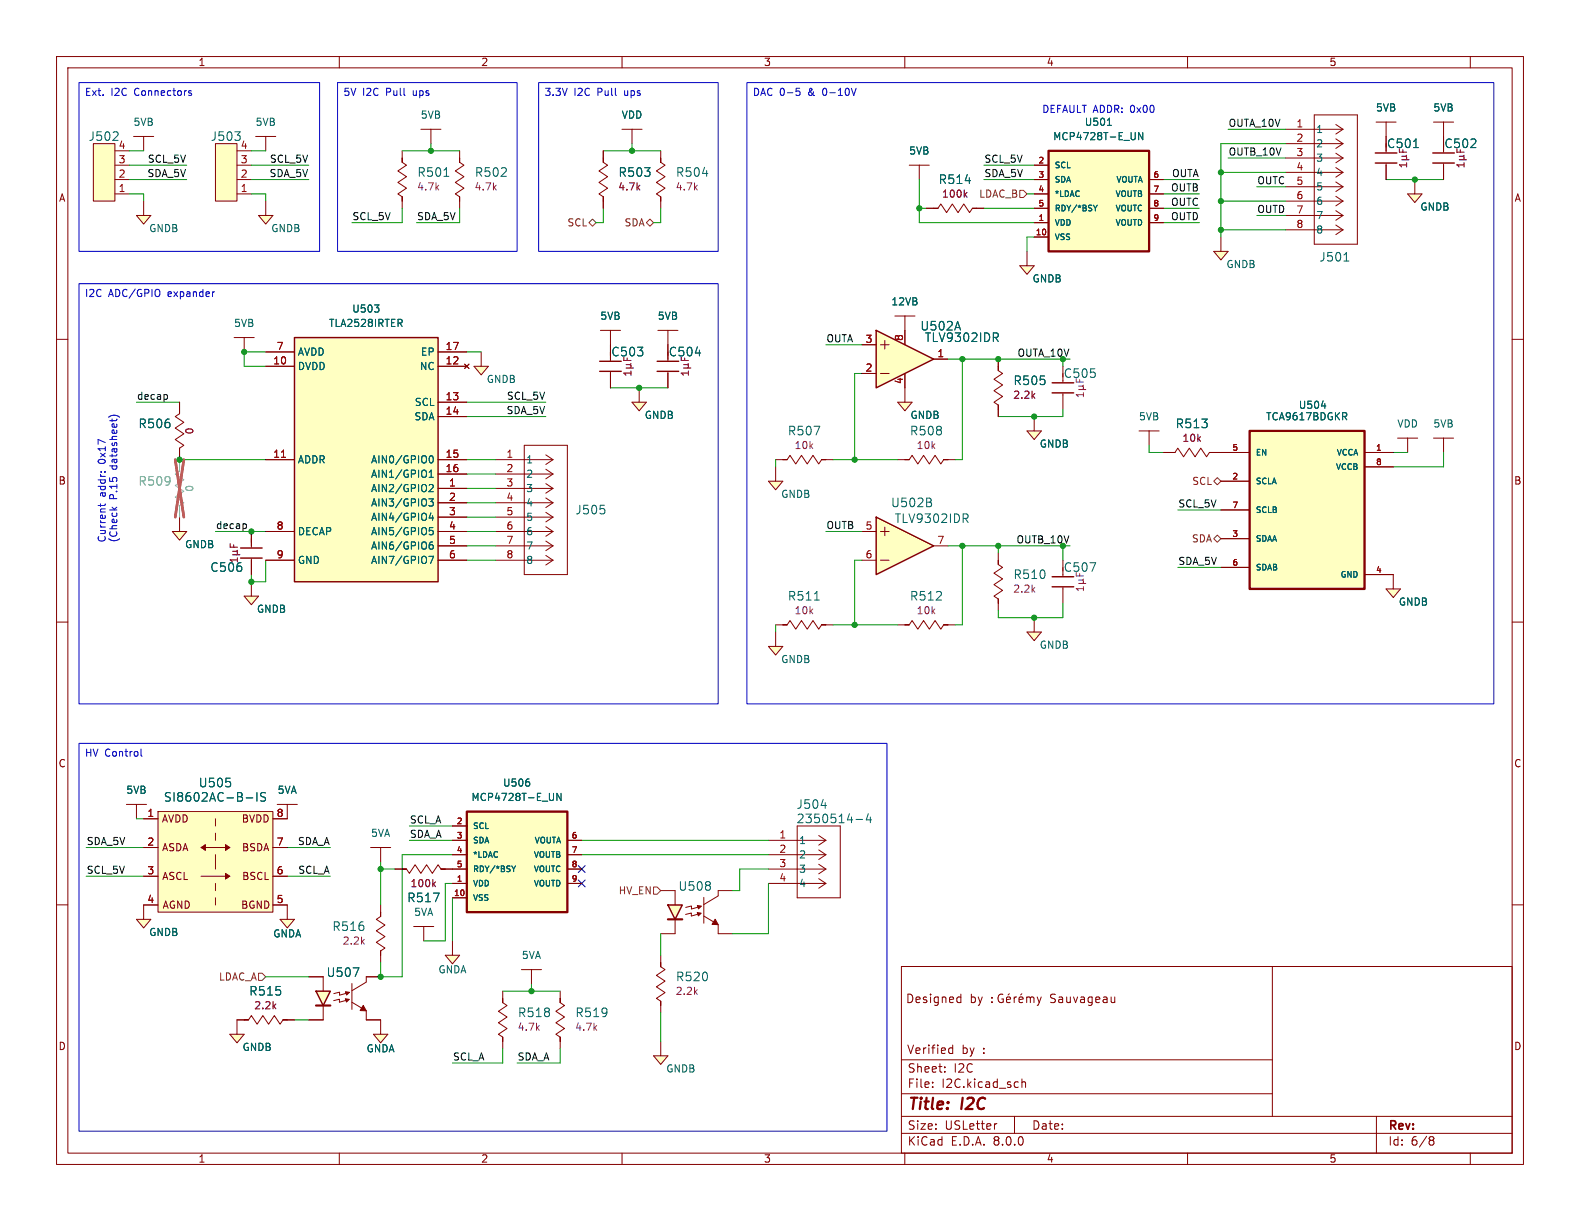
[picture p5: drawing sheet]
<svg xmlns="http://www.w3.org/2000/svg" width="279mm" height="216mm" viewBox="0 0 279 216" stroke-linecap="round" stroke-linejoin="round" font-family="sans-serif">
<g fill="none" stroke="#840000" stroke-width=".18">
<path d="M10 10h259.4v195.9h-259.4zM12 12h255.4v191.9h-255.4zM60 10v2M110 10v2M160 10v2M210 10v2M260 10v2M10 60h2M267.4 60h2M10 110h2M267.4 110h2M10 160h2"/>
<path d="M267.4 160h2M159.4 170.9h108v33h-108zM169.5 176.3l.4 .1M169.9 177.2l-.4 .1M169.9 175.8v1.5M175.4 177.1v.2M175.4 176.4v.1M177.3 175.9a.74 .74 0 0 0-.9 .5 .74 .74 0 0 0 .6 .9l.4-.2v-.5h-.3M178 176.8l.7-.2-.1-.2-.4-.1-.2 .2 .1 .7h.5M178.5 175.7l-.2 .2M179.3 176.3v1M179.8 176.3l-.3 .1-.2 .2"/>
<path d="M180.2 176.8l.7-.2-.1-.2-.4-.1-.2 .2 .1 .7h.5M180.7 175.7l-.2 .2M181.6 176.4l.4-.1 .2 .2M181.6 176.3v1M182.2 176.5l.2-.2 .4 .1v.9M182.2 176.5v.8M183.4 176.3l.4 1M183.8 177.3l-.2 .3-.2 .2M184.1 176.3l-.3 1M197.1 177.1l-.4 .2M197.1 176.3v1M225 170.9v26.5"/>
<path d="M159.4 197.4h108M159.4 193.4h65.6M159.4 187.4h65.6M164.9 192.1v.2M164.9 191.4v.1M167.1 189.4v.2M167.1 188.7v.1M167.9 186.2h.6M167.9 185.4h.6M168.5 184.8v1.5M176.3 198.7l-.3 .1M179.4 197.4v3"/>
<path d="M180.7 190.8v1.5M180.7 191.4l.2-.1 .4 .1 .1 .9M243.4 197.4v6.5M60 203.9v2M110 203.9v2M159.4 200.4h108M160 203.9v2M210 203.9v2M253 201h.3l.3 .3-.3 .3M253 201.6h.3M253.3 201.6l.2 .2 .1 .4-.3 .3h-.3M260 203.9v2"/>
</g>
<path d="M111.8 71.1h2.5l-1.3 1.5z" fill="#ffffc2"/>
<g fill="none" stroke="#840000" stroke-width=".18">
<path d="M71.1 34.8v.8zM71.1 28.7l.8 .5-1.5 1 1.5 1-1.5 1.1 1.5 1-1.5 1 .7 .5M71.1 27.9v.8zM71.1 26.7v1.2M71.1 35.6v1.2M74.4 22.9h3.6M76.2 22.9v2.5M243.3 21.6h3.6M245.1 21.6v2.5M245.1 29v2.8M253.5 21.6h3.5M255.3 21.6v2.5"/>
<path d="M113 68.6v2.5h-1.2l1.2 1.5 1.3-1.5h-1.3M253.5 77.5h3.5M255.3 77.5v2.5"/>
</g>
<path d="M78.5 31.2h.9M250 26.1h.8" fill="none" stroke="#006464" stroke-width=".18"/>
<path d="M243.2 28.8h3.8M243.2 27.1h3.8" fill="none" stroke="#840000" stroke-width=".25"/>
<path d="M247.9 28.2h1.3M247.9 27.6h.7M248.6 27.6l.1 .2v.3l-.1 .1M248.7 28.8v.7M248.7 29.1h-1.2l.3 .4M248.7 27.5l-.1 .1" fill="none" stroke="#840084" stroke-width=".18"/>
<path d="M78.7 168.9h2.6l-1.3 1.5z" fill="#ffffc2"/>
<path d="M80 166.4v2.5h-1.3l1.3 1.5 1.3-1.5h-1.3" fill="none" stroke="#840000" stroke-width=".18"/>
<path d="M248.9 34.3h2.6l-1.3 1.5z" fill="#ffffc2"/>
<path d="M250.2 31.8v2.5h-1.3l1.3 1.5 1.3-1.5h-1.3" fill="none" stroke="#840000" stroke-width=".18"/>
<path d="M135.9 85.1h2.5l-1.2 1.5z" fill="#ffffc2"/>
<path d="M137.2 82.6v2.5h-1.3l1.3 1.5 1.2-1.5h-1.2" fill="none" stroke="#840000" stroke-width=".18"/>
<path d="M154.9 58.4l10.2 5.1-10.2 5.1z" fill="#ffffc2"/>
<path d="M160 58.4v2.6M152.4 66h2.5M152.4 61h2.5M155.7 66h1.5M155.7 61h1.5M156.5 60.2v1.5M160 66v2.6M165.1 63.5h2.5" fill="none" stroke="#840000" stroke-width=".18"/>
<path d="M154.9 58.4l10.2 5.1-10.2 5.1z" fill="none" stroke="#840000" stroke-width=".25"/>
<path d="M176 59.7l.5 .7M176.4 58.9l.1 .3-.1 .4" fill="none" stroke="#006464" stroke-width=".18"/>
<path d="M45.7 38.1h2.6l-1.3 1.5z" fill="#ffffc2"/>
<path d="M47 35.6v2.5h-1.3l1.3 1.5 1.3-1.5h-1.3M137.2 81.3h1.2M138.4 81.3h.8zM139.2 81.3l.5-.8 1 1.5 1-1.5 1 1.5 1.1-1.5 1 1.5 .5-.7M145.3 81.3h.7zM146 81.3h1.3" fill="none" stroke="#840000" stroke-width=".18"/>
<path d="M180.3 47h2.6l-1.3 1.5z" fill="#ffffc2"/>
<path d="M160.8 29.2h3.5M162.6 29.2v2.6M181.6 44.5v2.5h-1.3l1.3 1.5 1.3-1.5h-1.3M31.7 72.4v.8zM31.7 73.2l-.7 .5 1.5 1-1.5 1 1.5 1-1.5 1 1.5 1-.8 .5M31.7 79.2v.8zM31.7 71.1v1.3M31.7 80v1.3" fill="none" stroke="#840000" stroke-width=".18"/>
<path d="M31.7 82.6v.7zM31.7 83.3l-.7 .5 1.5 1-1.5 1.1 1.5 1-1.5 1 1.5 1-.8 .5M31.7 89.4v.8zM31.7 81.3v1.3M31.7 90.2v1.2" fill="none" stroke="#a1a1a1" stroke-width=".18"/>
<path d="M31 81.3l1.5 10.1M32.5 81.3l-1.5 10.1" fill="none" stroke="#e75356" stroke-width=".46"/>
<path d="M30.5 94h2.5l-1.3 1.5z" fill="#ffffc2"/>
<path d="M45.2 24.1h3.6M47 24.1v2.6M31.7 91.4v2.6h-1.2l1.2 1.5 1.3-1.5h-1.3" fill="none" stroke="#840000" stroke-width=".18"/>
<path d="M38.1 25.4h3.8v10.2h-3.8z" fill="#ffffc2"/>
<path d="M38.1 25.4h3.8v10.2h-3.8zM41.9 34.3h2.5M41.9 31.8h2.5M41.9 29.2h2.5M41.9 26.7h2.5" fill="none" stroke="#840000" stroke-width=".18"/>
<path d="M41.5 23.3h1l-.5 .6M42.4 24v.7" fill="none" stroke="#006464" stroke-width=".18"/>
<path d="M181.6 111.8h2.5l-1.2 1.5z" fill="#ffffc2"/>
<path d="M182.9 109.2v2.6h-1.3l1.3 1.5 1.2-1.5h-1.2" fill="none" stroke="#840000" stroke-width=".18"/>
<path d="M43.2 105.4h2.5l-1.3 1.5z" fill="#ffffc2"/>
<g fill="none" stroke="#840000" stroke-width=".18">
<path d="M92.7 78.7h7.6v22.9h-7.6zM87.6 99.1h10.2M87.6 96.5h10.2M87.6 94h10.2M87.6 91.4h10.2M87.6 88.9h10.2M87.6 86.4h10.2M87.6 83.8h10.2M87.6 81.3h10.2M96.5 98.2l1.3 .9M96.5 95.7l1.3 .8M96.5 93.1l1.3 .9"/>
<path d="M96.5 90.6l1.3 .8M96.5 88.1l1.3 .8M96.5 85.5l1.3 .9M96.5 83l1.3 .8M96.5 80.4l1.3 .9M97.8 99.1l-1.3 .8M97.8 96.5l-1.3 .9M97.8 94l-1.3 .8M97.8 91.4l-1.3 .9M97.8 88.9l-1.3 .8M97.8 86.4l-1.3 .8M97.8 83.8l-1.3 .9"/>
<path d="M97.8 81.3l-1.3 .8M44.4 102.9v2.5h-1.2l1.2 1.5 1.3-1.5h-1.3"/>
</g>
<path d="M106.9 90.1v.6" fill="none" stroke="#006464" stroke-width=".18"/>
<path d="M52.1 59.7h25.4v43.2h-25.4z" fill="#ffffc2"/>
<path d="M52.1 59.7h25.4v43.2h-25.4zM42.5 98.7h3.9M42.5 96.9h3.9" fill="none" stroke="#840000" stroke-width=".25"/>
<g fill="none" stroke="#840000" stroke-width=".18">
<path d="M41.4 59.7h3.6M43.2 59.7v2.5M47 64.8h5.1M47 62.2h5.1M77.5 64.8h5M77.5 71.1h5M77.5 73.7h5M77.5 62.2h5M82.2 64.4l.7 .8M82.9 64.4l-.7 .8M44.4 94v2.8M44.4 98.8v2.8"/>
<path d="M47 81.3h5.1M47 94h5.1M47 99.1h5.1M77.5 86.4h5M77.5 81.3h5M77.5 83.8h5M77.5 88.9h5M77.5 91.4h5M77.5 94h5M77.5 96.5h5M77.5 99.1h5"/>
</g>
<g fill="none" stroke="#006464" stroke-width=".18">
<path d="M66.2 53.9h.8l-.4 .5M66.9 54.5v.6M70.7 57.1l.4 .6M71.1 56.6v.4M75.8 88.2h.8l-.4 .5 .4 .1v.6l-.2 .1-.5-.1M75.8 98.4h.9l-.6 1.2M75.9 85.8l.5-.1 .2 .3-.8 .9h.8M75.9 84.4h.7M75.9 83.5l.4-.4v1.3M76 80.7l.2-.1a.68 .68 0 0 1 .4 .6 .68 .68 0 0 1-.4 .7l-.2-.2-.1-.3zM76.2 90.7l-.3 .9h.8M76.5 95.8l-.4 .1a.86 .86 0 0 0 0 1.2l.5-.1v-.4l-.2-.3-.4 .1-.1 .2"/>
<path d="M76.5 91.2v.8M76.6 93.3h-.6l-.1 .6 .2-.1h.4l.1 .2v.4l-.2 .2-.5-.2"/>
</g>
<path d="M49.8 80.9h.7" fill="none" stroke="#a90000" stroke-width=".18"/>
<path d="M40.7 96.2v.6h1.3M41.1 98.1h1.3M41.1 97.5h.7M41.3 96.3v.5M41.8 97.5l.2 .2v.2l-.2 .2M42 98.6v.8M42 99h-1.3l.2 .1M42 97.3l-.2 .2" fill="none" stroke="#840084" stroke-width=".18"/>
<path d="M16.5 25.4h3.8v10.2h-3.8z" fill="#ffffc2"/>
<path d="M16.5 25.4h3.8v10.2h-3.8zM20.3 34.3h2.6M20.3 31.8h2.6M20.3 29.2h2.6M20.3 26.7h2.6M116.3 58.4h3.6M118.1 58.4v2.6M118.1 65.8v2.8" fill="none" stroke="#840000" stroke-width=".18"/>
<path d="M19.9 24.8h1M20.8 23.4v.6" fill="none" stroke="#006464" stroke-width=".18"/>
<path d="M116.2 65.7h3.8M116.2 63.9h3.8" fill="none" stroke="#840000" stroke-width=".25"/>
<path d="M120.9 65.1h1.3M120.9 64.5h.7M121.6 64.5l.1 .1v.3l-.1 .2M121.7 65.6v.7M121.7 66h-1.2l.3 .3M121.7 64.3l-.1 .2" fill="none" stroke="#840084" stroke-width=".18"/>
<path d="M24.1 38.1h2.6l-1.3 1.5z" fill="#ffffc2"/>
<path d="M23.6 24.1h3.6M25.4 35.6v2.5h-1.3l1.3 1.5 1.3-1.5h-1.3M25.4 24.1v2.6M163.8 36.8h1.3M165.1 36.8h.8zM165.9 36.8l.5-.7 1 1.5 1-1.5 1 1.5 1-1.5 1 1.5 .6-.8M172 36.8h.7zM172.7 36.8h1.3" fill="none" stroke="#840000" stroke-width=".18"/>
<path d="M170.6 34.4l.4 .5M171 34l-.5 .5" fill="none" stroke="#840084" stroke-width=".18"/>
<path d="M83.8 64.8h2.6l-1.3 1.5z" fill="#ffffc2"/>
<path d="M85.1 62.2v2.6h-1.3l1.3 1.5 1.3-1.5h-1.3M247.1 77.5h3.6M248.9 77.5v2.5" fill="none" stroke="#840000" stroke-width=".18"/>
<path d="M245.1 104.1h2.5l-1.2 1.6z" fill="#ffffc2"/>
<path d="M81.3 34.8v.8zM81.3 28.7l.7 .5-1.5 1 1.5 1-1.5 1.1 1.5 1-1.5 1 .8 .5M81.3 27.9v.8zM81.3 26.7v1.2M81.3 35.6v1.2M246.4 101.6v2.5h-1.3l1.3 1.6 1.2-1.6h-1.2" fill="none" stroke="#840000" stroke-width=".18"/>
<path d="M221 76.2h20.3v27.9h-20.3z" fill="#ffffc2"/>
<path d="M221 76.2h20.3v27.9h-20.3z" fill="none" stroke="#840000" stroke-width=".41"/>
<g fill="none" stroke="#840000" stroke-width=".18">
<path d="M106.7 34.8v.8zM106.7 28.7l.7 .5-1.5 1 1.5 1-1.5 1.1 1.5 1-1.5 1 .8 .5M106.7 27.9v.8zM106.7 26.7v1.2M106.7 35.6v1.2M110 22.9h3.5M111.8 22.9v2.5M116.8 34.8v.8zM116.8 28.7l.8 .5-1.5 1 1.5 1-1.5 1.1 1.5 1-1.5 1 .7 .5M116.8 27.9v.8zM116.8 26.7v1.2M116.8 35.6v1.2"/>
<path d="M176.5 99.8l.8 .5-1.5 1 1.5 1.1-1.5 1 1.5 1-1.5 1 .7 .5M176.5 99.1v.7zM176.5 97.8v1.3M215.9 80h5.1M215.9 85.1h5.1M215.9 95.3h5.1M215.9 90.2h5.1M241.3 80h5.1M241.3 82.6h5.1M176.5 105.9v.8zM176.5 106.7v1.3M188 103.9v2.8"/>
<path d="M215.9 100.3h5.1M241.3 101.6h5.1M65.5 149.9h3.6M67.3 149.9v2.5M69.8 153.7h1.3M71.1 153.7h.8zM71.9 153.7l.5 .7 1-1.5 1 1.5 1-1.5 1.1 1.5 1-1.5 .5 .8M78 153.7h.7zM78.7 153.7h1.3M67.3 161.3v.8zM67.3 162.1l-.8 .5 1.6 1-1.6 1 1.6 1-1.6 1 1.6 1-.8 .5M67.3 168.1v.8z"/>
<path d="M67.3 160v1.3M67.3 168.9v1.3M73.2 163.8h3.5M74.9 163.8v2.6M99.1 177.3l.7 .5-1.5 1 1.5 1-1.5 1 1.5 1.1-1.5 1 .8 .5M99.1 176.5v.8zM99.1 175.3v1.2M99.1 183.4v.8zM99.1 184.2v1.2"/>
</g>
<path d="M233.7 71.8h.8M237.7 73.6l.5 .6M238 73l.2 .2-.2 .4" fill="none" stroke="#006464" stroke-width=".18"/>
<path d="M190.7 103.2h1.3M190.7 102.6h.7M191.4 102.6l.2 .1v.3l-.2 .2M191.6 103.7v.7M191.6 104.1h-1.3l.4 .3M191.6 102.4l-.2 .2M76.7 156.3l.3 .5M77 155.9l-.5 .5" fill="none" stroke="#840084" stroke-width=".18"/>
<path d="M186.1 103.8h3.8M186.1 102h3.8" fill="none" stroke="#840000" stroke-width=".25"/>
<path d="M115.6 186.7h2.5l-1.3 1.5z" fill="#ffffc2"/>
<path d="M116.8 184.2v2.5h-1.2l1.2 1.5 1.3-1.5h-1.3" fill="none" stroke="#840000" stroke-width=".18"/>
<path d="M66 182.9h2.6l-1.3 1.5z" fill="#ffffc2"/>
<g fill="none" stroke="#840000" stroke-width=".18">
<path d="M106.2 58.4h3.5M107.9 58.4v2.6M107.9 65.8v2.8M201.4 76.2h3.6M203.2 76.2v2.5M205.7 80h1.3M207 80h.8zM207.8 80l.5-.8 1 1.6 1-1.6 1 1.6 1-1.6 1.1 1.6 .5-.8M213.9 80h.7zM214.6 80h1.3M116.8 170.2v.7zM116.8 170.9l.8 .6-1.5 1 1.5 1-1.5 1 1.5 1-1.5 1 .7 .5"/>
<path d="M116.8 177v.8zM116.8 168.9v1.3M116.8 177.8v1.3M67.3 180.3v2.6h-1.3l1.3 1.5 1.3-1.5h-1.3"/>
</g>
<path d="M106 65.7h3.9M106 63.9h3.9" fill="none" stroke="#840000" stroke-width=".25"/>
<path d="M110.7 65.1h1.3M110.7 64.5h.7M111.4 64.5l.2 .1v.3l-.2 .2M111.6 65.6v.7M111.6 66h-1.3l.4 .3M111.6 64.3l-.2 .2" fill="none" stroke="#840084" stroke-width=".18"/>
<path d="M55.9 175.3h2.5l-1.3 2.5z" fill="#ffffc2"/>
<g fill="none" stroke="#840000" stroke-width=".18">
<path d="M176.5 71.6v.8zM176.5 65.5l.8 .5-1.5 1.1 1.5 1-1.5 1 1.5 1-1.5 1 .7 .5M176.5 64.8v.7zM176.5 63.5v1.3M176.5 72.4v1.3M54.6 172.7h2.5v2.6M57.1 177.8v2.5h-2.5M59 176.9l1-.2v.5M61.1 176.9l-1.1 .3M61.1 175.7l-1.1 .2v-.5l-1 .3M62.2 173.9v4.6M62.2 177.2l2.6 1.5"/>
<path d="M64.8 178.8v1.5h2.5M64.8 173.7l-2.6 1.5M67.3 172.7h-2.5v.9"/>
</g>
<path d="M55.9 177.8h2.5" fill="none" stroke="#840000" stroke-width=".38"/>
<path d="M55.9 175.3h2.5l-1.3 2.5z" fill="none" stroke="#840000" stroke-width=".25"/>
<g fill="#840000" stroke="#840000" stroke-width=".18">
<path d="M61.1 176.6l.7 .1-.5 .5z"/>
<path d="M61.1 175.4l.7 .1-.5 .4z"/>
<path d="M64.2 177.8l.6 .9h-1.1z"/>
</g>
<path d="M62.4 171.1h1.1l-.7 1.6" fill="none" stroke="#006464" stroke-width=".18"/>
<path d="M181.6 76.2h2.5l-1.2 1.5z" fill="#ffffc2"/>
<path d="M182.9 73.7v2.5h-1.3l1.3 1.5 1.2-1.5h-1.2" fill="none" stroke="#840000" stroke-width=".18"/>
<path d="M82.5 143.5h17.8v17.8h-17.8z" fill="#ffffc2"/>
<path d="M82.5 143.5h17.8v17.8h-17.8z" fill="none" stroke="#840000" stroke-width=".41"/>
<path d="M80 156.2h2.5M80 158.8h2.5M80 146.1h2.5M80 148.6h2.5M80 151.1h2.5M80 153.7h2.5M100.3 156.2h2.6M100.3 148.6h2.6M100.3 151.1h2.6M100.3 153.7h2.6" fill="none" stroke="#840000" stroke-width=".18"/>
<path d="M93.6 138.3v.6M90.5 153.1l.3 .5M90.8 153.6v.5M91.2 153.1l-.4 .5M99.2 140.3v1.2l-.7-1.2v1.2" fill="none" stroke="#006464" stroke-width=".18"/>
<path d="M27.9 143.5h20.4v17.8h-20.4z" fill="#ffffc2"/>
<g fill="none" stroke="#840000" stroke-width=".18">
<path d="M188 69.6v2.8M25.4 154.9h2.5M25.4 149.9h2.5M25.4 144.8h2.5M27.9 143.5h20.4v17.8h-20.4zM35.6 154.9h5M35.6 149.9h5M38.1 144.8v1.3M38.1 147.3v1.3M38.1 151.1v2.6M38.1 156.2v1.3M38.1 158.8v1.2"/>
<path d="M48.3 154.9h2.5M48.3 149.9h2.5M48.3 144.8h2.5M25.4 160h2.5M48.3 160h2.5"/>
</g>
<g fill="#840000" stroke="#840000" stroke-width=".18">
<path d="M35.6 149.9l.7-.5v1z"/>
<path d="M39.9 154.4l.7 .5-.7 .5z"/>
<path d="M39.9 149.4l.7 .5-.7 .5z"/>
</g>
<path d="M40.7 138.3v.7M43.5 141.1h1.2M45.4 140.1v1.6M47 140.2l-.6-.1-.3 .3 .1 .4 .7 .3v.4l-.2 .2-.6-.1" fill="none" stroke="#006464" stroke-width=".18"/>
<path d="M186.1 69.5h3.8M186.1 67.7h3.8" fill="none" stroke="#840000" stroke-width=".25"/>
<path d="M190.7 68.9h1.3M190.7 68.3h.7M191.4 68.3l.2 .2v.2l-.2 .2M191.6 69.4v.8M191.6 69.8h-1.3l.4 .4M191.6 68.1l-.2 .2" fill="none" stroke="#840084" stroke-width=".18"/>
<path d="M118.1 160h2.5l-1.2 2.6z" fill="#ffffc2"/>
<path d="M116.8 157.5h2.6v2.5M124.5 158.7v4.5M127 158.4l-2.5 1.5M129.5 157.5h-2.5v.9M119.4 162.6v2.5h-2.6M121.2 161.7l1.1-.3v.6M121.3 160.5l1-.3v.5M123.3 161.7l-1 .3M123.4 160.4l-1.1 .3M124.5 162l2.5 1.5M127 163.6v1.5h2.5" fill="none" stroke="#840000" stroke-width=".18"/>
<path d="M118.1 162.6h2.5" fill="none" stroke="#840000" stroke-width=".38"/>
<path d="M118.1 160h2.5l-1.2 2.6z" fill="none" stroke="#840000" stroke-width=".25"/>
<g fill="#840000" stroke="#840000" stroke-width=".18">
<path d="M123.3 161.4l.7 .1-.5 .5z"/>
<path d="M123.3 160.1l.7 .1-.5 .5z"/>
<path d="M126.5 162.5l.5 1-1.1-.1z"/>
</g>
<path d="M125.5 156v.4M125.5 156.7v.6" fill="none" stroke="#006464" stroke-width=".18"/>
<path d="M154.9 91.4l10.2 5.1-10.2 5.1z" fill="#ffffc2"/>
<path d="M152.4 99.1h2.5M152.4 94h2.5M155.7 99.1h1.5M155.7 94h1.5M156.5 93.2v1.5M165.1 96.5h2.5" fill="none" stroke="#840000" stroke-width=".18"/>
<path d="M154.9 91.4l10.2 5.1-10.2 5.1z" fill="none" stroke="#840000" stroke-width=".25"/>
<path d="M164.6 88.9l.1 .2-.1 .4M164.6 88.2v.5M170.7 91.7l.5 .7M171.1 90.9l.1 .3-.1 .4" fill="none" stroke="#006464" stroke-width=".18"/>
<path d="M158.7 71.1h2.6l-1.3 1.5z" fill="#ffffc2"/>
<path d="M158.2 55.9h3.6M160 55.9v2.5M160 68.6v2.5h-1.3l1.3 1.5 1.3-1.5h-1.3M88.9 177.3l.8 .5-1.6 1 1.6 1-1.6 1 1.6 1.1-1.6 1 .8 .5M88.9 176.5v.8zM88.9 175.3v1.2M92.2 171.5h3.6M94 171.5v2.5M88.9 183.4v.8zM88.9 184.2v1.2" fill="none" stroke="#840000" stroke-width=".18"/>
<path d="M24.1 162.6h2.6l-1.3 1.5z" fill="#ffffc2"/>
<path d="M22.4 142.2h3.5M24.1 142.2v2.6M49 142.2h3.6M50.8 142.2v2.6M25.4 160v2.6h-1.3l1.3 1.5 1.3-1.5h-1.3" fill="none" stroke="#840000" stroke-width=".18"/>
<path d="M49.5 162.6h2.6l-1.3 1.5z" fill="#ffffc2"/>
<path d="M50.8 160v2.6h-1.3l1.3 1.5 1.3-1.5h-1.3M41.9 180.3h1.3M43.2 180.3h.7zM43.9 180.3l.5-.7 1.1 1.5 1-1.5 1 1.5 1-1.5 1 1.5 .5-.8M50 180.3h.8zM50.8 180.3h1.3" fill="none" stroke="#840000" stroke-width=".18"/>
<path d="M40.6 182.9h2.6l-1.3 1.5z" fill="#ffffc2"/>
<g fill="none" stroke="#840000" stroke-width=".18">
<path d="M137.2 110.5h1.2M138.4 110.5h.8zM139.2 110.5l.5-.8 1 1.6 1-1.6 1 1.6 1.1-1.6 1 1.6 .5-.8M145.3 110.5h.7zM146 110.5h1.3M158.7 110.5h1.3M160 110.5h.8zM160.8 110.5l.5-.8 1 1.6 1-1.6 1 1.6 1.1-1.6 1 1.6 .5-.8M166.9 110.5h.7zM167.6 110.5h1.3M135.9 156.2h10.1M135.9 153.7h10.1"/>
<path d="M135.9 151.1h10.1M135.9 148.6h10.1M141 146.1h7.6v12.7h-7.6zM144.8 155.4l1.2 .8M144.8 152.8l1.2 .9M144.8 150.3l1.2 .8M144.8 147.7l1.2 .9M146 156.2l-1.2 .9M146 153.7l-1.2 .8M146 151.1l-1.2 .9M146 148.6l-1.2 .8M41.9 180.3v2.6h-1.3l1.3 1.5 1.3-1.5h-1.3"/>
</g>
<path d="M144 106.1h.9M145.2 142.4h.9M151.4 144.9h1.1M153.5 143.9l-.3 1.1h.9M153.9 144.5v1" fill="none" stroke="#006464" stroke-width=".18"/>
<path d="M135.9 114.3h2.5l-1.2 1.5z" fill="#ffffc2"/>
<path d="M158.7 81.3h1.3M160 81.3h.8zM160.8 81.3l.5-.8 1 1.5 1-1.5 1 1.5 1.1-1.5 1 1.5 .5-.7M166.9 81.3h.7zM167.6 81.3h1.3M137.2 111.8v2.5h-1.3l1.3 1.5 1.2-1.5h-1.2" fill="none" stroke="#840000" stroke-width=".18"/>
<path d="M185.4 26.7h17.8v17.8h-17.8z" fill="#ffffc2"/>
<path d="M185.4 26.7h17.8v17.8h-17.8z" fill="none" stroke="#840000" stroke-width=".41"/>
<path d="M182.9 39.4h2.5M182.9 29.2h2.5M182.9 31.8h2.5M182.9 34.3h2.5M182.9 36.8h2.5M203.2 39.4h2.5M203.2 31.8h2.5M203.2 34.3h2.5M203.2 36.8h2.5M182.9 41.9h2.5" fill="none" stroke="#840000" stroke-width=".18"/>
<path d="M193.4 36.3l.3 .5M193.7 36.8v.5M194 36.3l-.3 .5M195.8 22.2h.7M202.1 23.4v1.3l-.7-1.3v1.3" fill="none" stroke="#006464" stroke-width=".18"/>
<path d="M214.6 44.5h2.6l-1.3 1.5z" fill="#ffffc2"/>
<g fill="none" stroke="#840000" stroke-width=".18">
<path d="M106.7 26.7v1.2M106.7 35.6v1.2M163.8 36.8h1.3M172.7 36.8h1.3M182.9 39.4h2.5M182.9 29.2h2.5M182.9 31.8h2.5M182.9 34.3h2.5M182.9 36.8h2.5M203.2 39.4h2.5M203.2 31.8h2.5M203.2 34.3h2.5"/>
<path d="M203.2 36.8h2.5M227.3 38.1h10.2M227.3 35.6h10.2M227.3 33h10.2M227.3 30.5h10.2M227.3 27.9h10.2M227.3 25.4h10.2M227.3 22.9h10.2M232.4 20.3h7.6v22.9h-7.6zM236.2 39.8l1.3 .8M236.2 37.3l1.3 .8M236.2 34.7l1.3 .9"/>
<path d="M236.2 32.2l1.3 .8M236.2 29.6l1.3 .9M236.2 27.1l1.3 .8M236.2 24.6l1.3 .8M236.2 22l1.3 .9M237.5 38.1l-1.3 .8M237.5 35.6l-1.3 .8M237.5 33l-1.3 .9M237.5 30.5l-1.3 .8M237.5 27.9l-1.3 .9M237.5 25.4l-1.3 .8M237.5 22.9l-1.3 .8"/>
<path d="M245.1 29.2v2.6M255.3 29v2.8M160 58.4v2.6M182.9 41.9h2.5M215.9 41.9v2.6h-1.3l1.3 1.5 1.3-1.5h-1.3M227.3 40.6h10.2M237.5 40.6l-1.3 .9M31.7 71.1v1.3M47 64.8h5.1M47 62.2h5.1M77.5 64.8h5M77.5 71.1h5"/>
<path d="M77.5 73.7h5M77.5 62.2h5M82.2 64.4l.7 .8M82.9 64.4l-.7 .8M107.9 66v2.6M118.1 66v2.6M152.4 66h2.5M152.4 61h2.5M160 66v2.6M165.1 63.5h2.5M176.5 63.5v1.3M176.5 72.4v1.3"/>
<path d="M31.7 80v1.3M44.4 94v2.5M44.4 99.1v2.5M47 81.3h5.1M47 94h5.1M47 99.1h5.1M77.5 86.4h5M77.5 81.3h5M77.5 83.8h5M77.5 88.9h5M77.5 91.4h5M77.5 94h5"/>
<path d="M77.5 96.5h5M77.5 99.1h5M205.7 80h1.3M214.6 80h6.4M215.9 85.1h5.1M215.9 95.3h5.1M215.9 90.2h5.1M241.3 80h5.1M241.3 82.6h5.1M215.9 100.3h5.1M241.3 101.6h5.1M25.4 144.8h2.5"/>
<path d="M25.4 149.9h2.5M25.4 154.9h2.5M48.3 144.8h2.5M48.3 149.9h2.5M48.3 154.9h2.5M69.8 153.7h1.3M78.7 153.7h3.8M80 156.2h2.5M80 158.8h2.5M80 146.1h2.5M80 148.6h2.5M80 151.1h2.5"/>
<path d="M100.3 156.2h2.6M100.3 148.6h2.6M100.3 151.1h2.6M100.3 153.7h2.6M25.4 160h2.5M48.3 160h2.5M54.6 172.7h2.5M64.8 172.7h2.5M41.9 180.3h1.3M50.8 180.3h1.3M54.6 180.3h2.5M64.8 180.3h2.5"/>
</g>
<g fill="none" stroke="#006464" stroke-width=".18">
<path d="M193.4 36.3l.3 .5M193.7 36.8v.5M194 36.3l-.3 .5M195.8 22.2h.7M202.1 23.4v1.3l-.7-1.3v1.3M250 26.1h.8M66.2 53.9h.8l-.4 .5M66.9 54.5v.6M70.7 57.1l.4 .6M71.1 56.6v.4M176 59.7l.5 .7M176.4 58.9l.1 .3-.1 .4"/>
<path d="M237.7 46.2h.8M233.7 71.8h.8M237.7 73.6l.5 .6M238 73l.2 .2-.2 .4M75.8 88.2h.8l-.4 .5 .4 .1v.6l-.2 .1-.5-.1M75.8 98.4h.9l-.6 1.2M75.9 85.8l.5-.1 .2 .3-.8 .9h.8M75.9 84.4h.7M75.9 83.5l.4-.4v1.3M76 80.7l.2-.1a.68 .68 0 0 1 .4 .6 .68 .68 0 0 1-.4 .7l-.2-.2-.1-.3zM76.2 90.7l-.3 .9h.8M76.5 95.8l-.4 .1a.86 .86 0 0 0 0 1.2l.5-.1v-.4l-.2-.3-.4 .1-.1 .2"/>
<path d="M76.5 91.2v.8M76.6 93.3h-.6l-.1 .6 .2-.1h.4l.1 .2v.4l-.2 .2-.5-.2M40.7 138.3v.7M93.6 138.3v.6M43.5 141.1h1.2M45.4 140.1v1.6M47 140.2l-.6-.1-.3 .3 .1 .4 .7 .3v.4l-.2 .2-.6-.1M90.5 153.1l.3 .5M90.8 153.6v.5M91.2 153.1l-.4 .5M99.2 140.3v1.2l-.7-1.2v1.2M62.4 171.1h1.1l-.7 1.6"/>
</g>
<path d="M253.4 28.8h3.8M253.4 27.1h3.8" fill="none" stroke="#840000" stroke-width=".25"/>
<g fill="none" stroke="#840084" stroke-width=".18">
<path d="M170.6 34.4l.4 .5M171 34l-.5 .5M247.9 28.2h1.3M247.9 27.6h.7M248.6 27.6l.1 .2v.3l-.1 .1M248.7 29.1h-1.2l.3 .4M248.7 28.8v.7M248.7 27.5l-.1 .1M258.1 28.2h1.2M258.1 27.6h.6M258.7 27.6l.2 .2v.3l-.2 .1M258.9 28.8v.7"/>
<path d="M258.9 29.1h-1.3l.4 .4M258.9 27.5l-.2 .1M110.7 65.1h1.3M110.7 64.5h.7M111.4 64.5l.2 .1v.3l-.2 .2M111.6 66h-1.3l.4 .3M111.6 65.6v.7M111.6 64.3l-.2 .2M120.9 65.1h1.3M120.9 64.5h.7M121.6 64.5l.1 .1v.3l-.1 .2M121.7 65.6v.7"/>
<path d="M121.7 66h-1.2l.3 .3M121.7 64.3l-.1 .2M40.7 96.2v.6h1.3M41.1 98.1h1.3M41.1 97.5h.7M41.3 96.3v.5M41.8 97.5l.2 .2v.2l-.2 .2M42 98.6v.8M42 99h-1.3l.2 .1M42 97.3l-.2 .2M76.7 156.3l.3 .5M77 155.9l-.5 .5"/>
</g>
<path d="M104.1 39.4l.7-.7 .6 .7-.6 .6zM114.3 39.4l.6-.7 .7 .7-.7 .6zM180.3 33.7h.7l.6 .6-.6 .6h-.7zM214.6 95.3l.7-.7 .6 .7-.6 .6zM214.6 85.1l.7-.6 .6 .6-.6 .6zM115.6 156.8h.6l.6 .7-.6 .6h-.6zM45.7 172.1h.7l.6 .6-.6 .7h-.7z" fill="none" stroke="#725600" stroke-width=".18"/>
<path d="M29.5 69.8l.1 .2-.1 .5M43.5 92.7l.1 .2-.1 .5" fill="none" stroke="#0f0f0f" stroke-width=".18"/>
<g fill="none" stroke="#0000c2" stroke-width=".18">
<path d="M14 14.6h42.5v29.9h-42.5zM33.4 16.4l.4 .1 .1 .2-.2 .2-.4-.1M33.4 16.1h.4M59.7 14.6h31.7v29.9h-31.7zM95.2 14.6h31.8v29.9h-31.8zM132.1 14.6h132.1v109.9h-132.1zM140.8 15.6h.6M140.8 16.2l.4-.1 .3 .2-.1 .5h-.6M151.4 15.6l-.4 1.3M14 50.2h113v74.3h-113zM37.9 51.6l-.2 .1M19.2 73.8a1.46 1.46 0 0 1 1.9 0"/>
<path d="M17.8 89.1v.5M18.6 89.1l-.2 .3h-1.1M19.8 89.7l.5 .5M20.7 89.7l-.5 .3M14 131.4h142.8v68.6h-142.8zM24.9 132.4v1.1l.2 .2"/>
</g>
<g fill="none" stroke="#009600" stroke-width=".18">
<path d="M22.9 34.3h2.5v1.3M22.9 31.8h10.1M22.9 29.2h10.1M22.9 26.7h2.5M44.4 34.3h2.6v1.3M44.4 31.8h10.2M44.4 29.2h10.2M44.4 26.7h2.6M71.1 36.8v2.6h-8.9M71.1 26.7h10.2M76.2 25.4v1.3M81.3 36.8v2.6h-7.6"/>
<path d="M106.7 36.8v2.6h-1.3M106.7 26.7h10.1M111.8 25.4v1.3M116.8 36.8v2.6h-1.2M162.6 31.8v7.6h20.3M162.6 36.8h1.2M174 31.8h8.9M174 29.2h8.9M174 36.8h8.9M181.6 34.3h1.3M205.7 34.3h6.4M205.7 31.8h6.4"/>
<path d="M205.7 39.4h6.4M205.7 36.8h6.4M215.9 30.5h11.4M215.9 35.6h11.4M217.2 27.9h10.1M217.2 22.9h10.1M222.2 38.1h5.1M222.2 33h5.1M227.3 25.4h-11.4v16.5M245.1 31.8h10.2M182.9 41.9h-1.3v2.6M215.9 40.6h11.4"/>
<path d="M24.1 71.1h7.6M47 62.2h-3.8v2.6h3.8M82.5 71.1h14M82.5 62.2h2.6M82.5 73.7h14M107.9 68.6h10.2M146 61h6.4M152.4 66h-1.3v15.3M167.6 63.5h20.4v1.3M170.2 63.5v17.8h-1.3M188 72.4v1.3h-11.5M203.2 78.7v1.3h2.5"/>
<path d="M31.7 81.3h15.3M38.1 94h8.9M47 99.1v3.8h-2.6v-1.3M82.5 96.5h5.1M82.5 99.1h5.1M82.5 81.3h5.1M82.5 86.4h5.1M82.5 83.8h5.1M82.5 94h5.1M82.5 91.4h5.1M82.5 88.9h5.1M137.2 81.3v1.3"/>
<path d="M146 94h6.4M147.3 81.3h11.4M152.4 99.1h-1.3v11.4M167.6 96.5h20.4v2.6M170.2 96.5v14h-1.3M176.5 96.5v1.3M208.3 90.2h7.6M246.4 80h2.5M255.3 80v2.6h-8.9M137.2 110.5v1.3M147.3 110.5h11.4M188 106.7v2.5h-11.5v-1.2"/>
<path d="M208.3 100.3h7.6M15.2 154.9h10.2M15.2 149.9h10.2M24.1 144.8h1.3M50.8 154.9h7.6M50.8 149.9h7.6M67.3 152.4v7.6M67.3 153.7h2.5M72.4 148.6h7.6M72.4 146.1h7.6M80 151.1h-8.9v21.6h-3.8v-2.5M80 158.8v7.6"/>
<path d="M80 156.2h-1.3v10.2h-3.8M102.9 148.6h33M102.9 151.1h33M135.9 156.2v8.9h-6.4M135.9 153.7h-5.1v3.8h-1.3M47 172.7h7.6M88.9 175.3h10.2M94 174v1.3M116.8 165.1v3.8M116.8 179.1v5.1M52.1 180.3h2.5M88.9 185.4v2.6h-8.9"/>
<path d="M99.1 185.4v2.6h-7.7"/>
</g>
<path d="M102.3 153.1l1.2 1.2M102.3 155.6l1.2 1.2M103.5 153.1l-1.2 1.2M103.5 155.6l-1.2 1.2" fill="none" stroke="#000084" stroke-width=".18"/>
<path d="M31.7 81.3v1.3M31.7 90.2v1.2" fill="none" stroke="#a1a1a1" stroke-width=".18"/>
<path d="M31 81.3l1.5 10.1M32.5 81.3l-1.5 10.1" fill="none" stroke="#e75356" stroke-width=".46"/>
<path d="M49.8 80.9h.7" fill="none" stroke="#a90000" stroke-width=".18"/>
<g fill="#009600" stroke="#009600" stroke-width=".18">
<circle cx="43.2" cy="62.2" r=".46"/>
<circle cx="162.6" cy="36.8" r=".46"/>
<circle cx="151.1" cy="81.3" r=".46"/>
<circle cx="113" cy="68.6" r=".46"/>
<circle cx="111.8" cy="26.7" r=".46"/>
<circle cx="76.2" cy="26.7" r=".46"/>
<circle cx="44.4" cy="102.9" r=".46"/>
<circle cx="67.3" cy="153.7" r=".46"/>
<circle cx="44.4" cy="94" r=".46"/>
<circle cx="31.7" cy="81.3" r=".46"/>
<circle cx="94" cy="175.3" r=".46"/>
<circle cx="67.3" cy="172.7" r=".46"/>
<circle cx="170.2" cy="96.5" r=".46"/>
<circle cx="182.9" cy="109.2" r=".46"/>
<circle cx="176.5" cy="96.5" r=".46"/>
<circle cx="151.1" cy="110.5" r=".46"/>
<circle cx="176.5" cy="63.5" r=".46"/>
<circle cx="170.2" cy="63.5" r=".46"/>
<circle cx="215.9" cy="30.5" r=".46"/>
<circle cx="250.2" cy="31.8" r=".46"/>
<circle cx="215.9" cy="40.6" r=".46"/>
<circle cx="215.9" cy="35.6" r=".46"/>
<circle cx="182.9" cy="73.7" r=".46"/>
</g>
<g font-size="2.8" fill="#840000">
<text x="160.4" y="196.8">Title:</text>
<text x="170.1" y="196.8">I2C</text>
</g>
<g font-size="2.1" fill="#006464">
<text x="15.6" y="25.1">J502</text>
<text x="37.2" y="25.1">J503</text>
<text x="73.7" y="31.5">R501</text>
<text x="83.9" y="31.5">R502</text>
<text x="109.3" y="31.5">R503</text>
<text x="119.4" y="31.5">R504</text>
<text x="165.9" y="32.7">R514</text>
<text x="233.2" y="46.5">J501</text>
<text x="162.7" y="58.6">U502A</text>
<text x="163.5" y="60.7">TLV9302IDR</text>
<text x="179.1" y="68.3">R505</text>
<text x="24.4" y="75.9">R506</text>
<text x="139.2" y="77.2">R507</text>
<text x="160.8" y="77.2">R508</text>
<text x="207.8" y="75.9">R513</text>
<text x="157.5" y="89.9">U502B</text>
<text x="101.7" y="91.2">J505</text>
<text x="158.1" y="92.7">TLV9302IDR</text>
<text x="139.2" y="106.4">R511</text>
<text x="160.8" y="106.4">R512</text>
<text x="179.1" y="102.6">R510</text>
<text x="28.9" y="142">SI8602AC-B-IS</text>
<text x="35" y="139.4">U505</text>
<text x="140.8" y="143.2">J504</text>
<text x="140.8" y="145.8">2350514-4</text>
<text x="71.9" y="159.7">R517</text>
<text x="119.9" y="157.7">U508</text>
<text x="58.7" y="164.8">R516</text>
<text x="57.7" y="172.9">U507</text>
<text x="119.4" y="173.7">R520</text>
<text x="44" y="176.3">R515</text>
<text x="91.5" y="180.1">R518</text>
<text x="101.7" y="180.1">R519</text>
</g>
<g font-size="2.1" fill="#840000">
<text x="245.2" y="26.4">C501</text>
<text x="255.3" y="26.4">C502</text>
<text x="108" y="63.2">C503</text>
<text x="118.2" y="63.2">C504</text>
<text x="160.1" y="177.6">Designed</text>
<text x="171.5" y="177.6">by</text>
<text x="185.5" y="177.6">Sauvageau</text>
<text x="160.3" y="186.6">Verified</text>
<text x="160.4" y="189.9">Sheet:</text>
<text x="168.6" y="189.9">I2C</text>
<text x="170" y="186.6">by</text>
<text x="173.8" y="186.6">:</text>
<text x="160.4" y="192.6">File:</text>
<text x="166.5" y="192.6">I2C.kicad_sch</text>
<text x="160.4" y="202.8">KiCad</text>
<text x="160.4" y="200">Size:</text>
<text x="167.1" y="200">USLetter</text>
<text x="168.1" y="202.8">E.D.A.</text>
<text x="175.7" y="202.8">8.0.0</text>
<text x="182.4" y="200">Date:</text>
<text x="245.4" y="200.2">Rev:</text>
<text x="245.4" y="202.8">Id:</text>
<text x="249.5" y="202.8">6/8</text>
</g>
<g font-size="2.1" fill="#840084">
<text x="188" y="67">C505</text>
<text x="37.1" y="101.3">C506</text>
<text x="188" y="101.3">C507</text>
</g>
<text font-size="2.1" fill="#989898" x="24.4" y="86.1">R509</text>
<g font-size="1.8" fill="#840000">
<text x="35" y="11.9">1</text>
<text x="85" y="11.9">2</text>
<text x="135" y="11.9">3</text>
<text x="185" y="11.9">4</text>
<text x="235" y="11.9">5</text>
<text x="10.3" y="35.9">A</text>
<text x="267.7" y="35.9">A</text>
<text x="10.3" y="85.9">B</text>
<text x="267.7" y="85.9">B</text>
<text x="10.3" y="135.9">C</text>
<text x="267.7" y="135.9">C</text>
<text x="28.5" y="145.7">AVDD</text>
<text x="42.7" y="145.7">BVDD</text>
<text x="28.5" y="150.7">ASDA</text>
<text x="28.6" y="155.8">ASCL</text>
<text x="42.7" y="150.7">BSDA</text>
<text x="42.7" y="155.8">BSCL</text>
<text x="28.7" y="160.9">AGND</text>
<text x="42.5" y="160.9">BGND</text>
<text x="10.3" y="185.9">D</text>
<text x="267.7" y="185.9">D</text>
<text x="35" y="205.8">1</text>
<text x="85" y="205.8">2</text>
<text x="135" y="205.8">3</text>
<text x="185" y="205.8">4</text>
<text x="235" y="205.8">5</text>
</g>
<g font-size="1.8" fill="#0000c2">
<text x="14.9" y="17.3">Ext.</text>
<text x="19.6" y="17.3">I2C</text>
<text x="23.9" y="17.3">Connectors</text>
<text x="60.6" y="17.3">5V</text>
<text x="64.1" y="17.3">I2C</text>
<text x="68.4" y="17.3">Pull</text>
<text x="73.3" y="17.3">ups</text>
<text x="96.2" y="17.3">3.3V</text>
<text x="101.5" y="17.3">I2C</text>
<text x="105.7" y="17.3">Pull</text>
<text x="110.7" y="17.3">ups</text>
<text x="133" y="17.3">DAC 0-5</text>
<text x="143" y="17.3">&amp;</text>
<text x="145.7" y="17.3">0-10V</text>
<text x="184.2" y="20.2">DEFAULT ADDR: 0x00</text>
<text x="14.9" y="52.8">I2C</text>
<text x="19.2" y="52.8">ADC/GPIO</text>
<text x="29.8" y="52.8">expander</text>
<text x="18.8" y="81.9" transform="rotate(-90 18.8 81.9)">0x17</text>
<text x="20.8" y="82.9" transform="rotate(-90 20.8 82.9)">datasheet)</text>
<text x="18.8" y="87.9" transform="rotate(-90 18.8 87.9)">addr:</text>
<text x="20.8" y="88.4" transform="rotate(-90 20.8 88.4)">P.15</text>
<text x="18.8" y="96" transform="rotate(-90 18.8 96)">Current</text>
<text x="20.8" y="96" transform="rotate(-90 20.8 96)">(Check</text>
<text x="14.9" y="134.1">HV Control</text>
</g>
<g font-size="1.8" fill="#006464">
<text x="23.5" y="22.5">5VB</text>
<text x="45.1" y="22.5">5VB</text>
<text x="74.3" y="21.2">5VB</text>
<text x="109.8" y="21.2">VDD</text>
<text x="191.7" y="22.5">U501</text>
<text x="232.7" y="23.7">1</text>
<text x="243.2" y="19.9">5VB</text>
<text x="253.4" y="19.9">5VB</text>
<text x="42.5" y="26.4">4</text>
<text x="160.7" y="27.5">5VB</text>
<text x="186.1" y="25">MCP4728T-E_UN</text>
<text x="232.7" y="26.3">2</text>
<text x="232.7" y="28.8">3</text>
<text x="232.7" y="31.3">4</text>
<text x="232.7" y="33.9">5</text>
<text x="26.3" y="41.2">GNDB</text>
<text x="47.9" y="41.2">GNDB</text>
<text x="232.7" y="36.4">6</text>
<text x="232.7" y="39">7</text>
<text x="232.7" y="41.5">8</text>
<text x="251.1" y="37.4">GNDB</text>
<text x="216.8" y="47.6">GNDB</text>
<text x="182.5" y="50.1">GNDB</text>
<text x="41.3" y="58">5VB</text>
<text x="58.1" y="58">TLA2528IRTER</text>
<text x="62.2" y="55.5">U503</text>
<text x="106.1" y="56.7">5VB</text>
<text x="116.2" y="56.7">5VB</text>
<text x="157.5" y="54.2">12VB</text>
<text x="52.6" y="65.6">DVDD</text>
<text x="52.6" y="63.1">AVDD</text>
<text x="74.2" y="65.6">NC</text>
<text x="74.3" y="63.1">EP</text>
<text x="73.3" y="72">SCL</text>
<text x="86" y="67.9">GNDB</text>
<text x="73.2" y="74.5">SDA</text>
<text x="113.9" y="74.3">GNDB</text>
<text x="160.9" y="74.3">GNDB</text>
<text x="201.3" y="74.5">5VB</text>
<text x="223.8" y="74.5">TCA9617BDGKR</text>
<text x="229.6" y="72.5">U504</text>
<text x="247" y="75.8">VDD</text>
<text x="253.4" y="75.8">5VB</text>
<text x="52.6" y="82.1">ADDR</text>
<text x="65.5" y="82.1">AIN0/GPIO0</text>
<text x="93" y="82.1">1</text>
<text x="183.8" y="79.3">GNDB</text>
<text x="65.5" y="87.2">AIN2/GPIO2</text>
<text x="65.5" y="84.7">AIN1/GPIO1</text>
<text x="65.5" y="89.8">AIN3/GPIO3</text>
<text x="93" y="84.7">2</text>
<text x="93" y="87.2">3</text>
<text x="93" y="89.8">4</text>
<text x="138" y="88.2">GNDB</text>
<text x="52.6" y="94.8">DECAP</text>
<text x="65.5" y="92.3">AIN4/GPIO4</text>
<text x="65.5" y="94.8">AIN5/GPIO5</text>
<text x="93" y="92.3">5</text>
<text x="93" y="94.8">6</text>
<text x="32.6" y="97.1">GNDB</text>
<text x="52.6" y="99.9">GND</text>
<text x="65.5" y="97.4">AIN6/GPIO6</text>
<text x="65.5" y="99.9">AIN7/GPIO7</text>
<text x="93" y="97.4">7</text>
<text x="93" y="99.9">8</text>
<text x="247.3" y="107.3">GNDB</text>
<text x="45.3" y="108.6">GNDB</text>
<text x="138" y="117.4">GNDB</text>
<text x="183.8" y="114.9">GNDB</text>
<text x="22.2" y="140.6">5VB</text>
<text x="49" y="140.6">5VA</text>
<text x="83.3" y="141.8">MCP4728T-E_UN</text>
<text x="88.9" y="139.3">U506</text>
<text x="65.5" y="148.2">5VA</text>
<text x="141.2" y="149.5">1</text>
<text x="141.2" y="152">2</text>
<text x="141.2" y="154.5">3</text>
<text x="141.2" y="157.1">4</text>
<text x="26.3" y="165.7">GNDB</text>
<text x="48.2" y="166">GNDA</text>
<text x="73.1" y="162.2">5VA</text>
<text x="77.4" y="172.3">GNDA</text>
<text x="92.2" y="169.8">5VA</text>
<text x="42.8" y="186">GNDB</text>
<text x="64.7" y="186.3">GNDA</text>
<text x="117.7" y="189.8">GNDB</text>
</g>
<g font-size="1.8" fill="#0f0f0f">
<text x="217.2" y="22.5">OUTA_10V</text>
<text x="26" y="28.9">SCL_5V</text>
<text x="47.6" y="28.9">SCL_5V</text>
<text x="174" y="28.9">SCL_5V</text>
<text x="217.2" y="27.6">OUTB_10V</text>
<text x="26" y="31.4">SDA_5V</text>
<text x="47.6" y="31.4">SDA_5V</text>
<text x="174" y="31.4">SDA_5V</text>
<text x="207" y="33.9">OUTB</text>
<text x="207.2" y="31.4">OUTA</text>
<text x="222.2" y="32.7">OUTC</text>
<text x="62.2" y="39">SCL_5V</text>
<text x="73.7" y="39">SDA_5V</text>
<text x="207" y="36.5">OUTC</text>
<text x="207" y="39">OUTD</text>
<text x="222.2" y="37.8">OUTD</text>
<text x="146" y="60.6">OUTA</text>
<text x="24.1" y="70.8">decap</text>
<text x="89.5" y="70.8">SCL_5V</text>
<text x="89.5" y="73.3">SDA_5V</text>
<text x="208.3" y="89.8">SCL_5V</text>
<text x="38.1" y="93.6">decap</text>
<text x="146" y="93.6">OUTB</text>
<text x="208.3" y="100">SDA_5V</text>
<text x="15.2" y="149.5">SDA_5V</text>
<text x="52.6" y="149.5">SDA_A</text>
<text x="72.4" y="148.2">SDA_A</text>
<text x="72.4" y="145.7">SCL_A</text>
<text x="15.2" y="154.6">SCL_5V</text>
<text x="52.7" y="154.6">SCL_A</text>
<text x="80" y="187.6">SCL_A</text>
<text x="91.4" y="187.6">SDA_A</text>
</g>
<g font-size="1.8" fill="#a90000">
<text x="229.2" y="22.6">1</text>
<text x="20.9" y="29">3</text>
<text x="20.9" y="26.4">4</text>
<text x="42.5" y="29">3</text>
<text x="229.2" y="25.1">2</text>
<text x="229.2" y="27.7">3</text>
<text x="20.9" y="34">1</text>
<text x="20.9" y="31.5">2</text>
<text x="42.5" y="34">1</text>
<text x="42.5" y="31.5">2</text>
<text x="229.2" y="30.2">4</text>
<text x="229.2" y="32.8">5</text>
<text x="229.2" y="35.3">6</text>
<text x="229.2" y="37.8">7</text>
<text x="229.2" y="40.4">8</text>
<text x="48.2" y="64.5">10</text>
<text x="48.8" y="62">7</text>
<text x="78.7" y="64.5">12</text>
<text x="78.7" y="62">17</text>
<text x="153" y="65.8">2</text>
<text x="153" y="60.7">3</text>
<text x="159.8" y="60.4" transform="rotate(-90 159.8 60.4)">8</text>
<text x="165.7" y="63.2">1</text>
<text x="78.7" y="70.9">13</text>
<text x="159.8" y="68" transform="rotate(-90 159.8 68)">4</text>
<text x="78.7" y="73.4">14</text>
<text x="48.2" y="81">11</text>
<text x="78.7" y="81">15</text>
<text x="78.7" y="83.6">16</text>
<text x="89.5" y="81">1</text>
<text x="89.5" y="83.6">2</text>
<text x="79.3" y="86.1">1</text>
<text x="79.3" y="88.6">2</text>
<text x="89.5" y="86.1">3</text>
<text x="89.5" y="88.6">4</text>
<text x="48.8" y="93.7">8</text>
<text x="79.3" y="91.2">3</text>
<text x="79.3" y="93.7">4</text>
<text x="89.5" y="91.2">5</text>
<text x="89.5" y="93.7">6</text>
<text x="153" y="93.7">5</text>
<text x="48.8" y="98.8">9</text>
<text x="79.3" y="96.3">5</text>
<text x="79.3" y="98.8">6</text>
<text x="89.5" y="96.3">7</text>
<text x="89.5" y="98.8">8</text>
<text x="153" y="98.8">6</text>
<text x="165.7" y="96.3">7</text>
<text x="26" y="144.5">1</text>
<text x="26" y="149.6">2</text>
<text x="48.8" y="149.6">7</text>
<text x="48.8" y="144.5">8</text>
<text x="137.7" y="148.3">1</text>
<text x="26" y="154.7">3</text>
<text x="48.8" y="154.7">6</text>
<text x="137.7" y="150.9">2</text>
<text x="137.7" y="153.4">3</text>
<text x="137.7" y="156">4</text>
<text x="26" y="159.8">4</text>
<text x="48.8" y="159.8">5</text>
</g>
<g font-size="1.8" fill="#840084">
<text x="73.7" y="33.9">4.7k</text>
<text x="83.8" y="33.9">4.7k</text>
<text x="109.2" y="33.9">4.7k</text>
<text x="119.4" y="33.9">4.7k</text>
<text x="166.5" y="35.2">100k</text>
<text x="179.1" y="70.7">2.2k</text>
<text x="34.4" y="76.9" transform="rotate(-90 34.4 76.9)">0</text>
<text x="140.4" y="79.6">10k</text>
<text x="162" y="79.6">10k</text>
<text x="209" y="78.3">10k</text>
<text x="179.1" y="105">2.2k</text>
<text x="140.4" y="108.8">10k</text>
<text x="162" y="108.8">10k</text>
<text x="72.5" y="157.1">100k</text>
<text x="60.5" y="167.2">2.2k</text>
<text x="44.9" y="178.7">2.2k</text>
<text x="119.4" y="176.1">2.2k</text>
<text x="91.4" y="182.5">4.7k</text>
<text x="101.6" y="182.5">4.7k</text>
</g>
<g font-size="1.8" fill="#725600">
<text x="173.1" y="35.2">LDAC_B</text>
<text x="100.2" y="40.2">SCL</text>
<text x="110.3" y="40.2">SDA</text>
<text x="210.7" y="86">SCL</text>
<text x="210.7" y="96.1">SDA</text>
<text x="109.3" y="158.3">HV_EN</text>
<text x="38.6" y="173.6">LDAC_A</text>
</g>
<g font-size="1.8" fill="#009600">
<text x="179.8" y="63.2">OUTA_10V</text>
<text x="179.7" y="96.2">OUTB_10V</text>
</g>
<text font-size="1.8" fill="#a1a1a1" x="34.4" y="87.1" transform="rotate(-90 34.4 87.1)">0</text>
<g font-size="1.4" fill="#a90000">
<text x="183.5" y="29">2</text>
<text x="183.5" y="31.5">3</text>
<text x="183.5" y="34">4</text>
<text x="203.9" y="31.5">6</text>
<text x="203.9" y="34">7</text>
<text x="183.1" y="41.7">10</text>
<text x="183.5" y="39.1">1</text>
<text x="183.5" y="36.6">5</text>
<text x="203.9" y="36.6">8</text>
<text x="203.9" y="39.1">9</text>
<text x="217.8" y="79.8">5</text>
<text x="243.2" y="79.8">1</text>
<text x="243.2" y="82.3">8</text>
<text x="217.8" y="84.8">2</text>
<text x="217.8" y="89.9">7</text>
<text x="217.8" y="95">3</text>
<text x="217.8" y="100.1">6</text>
<text x="243.2" y="101.3">4</text>
<text x="80.7" y="145.8">2</text>
<text x="80.7" y="148.3">3</text>
<text x="101" y="148.3">6</text>
<text x="80.7" y="156">1</text>
<text x="80.7" y="150.9">4</text>
<text x="80.7" y="153.4">5</text>
<text x="101" y="150.9">7</text>
<text x="101" y="153.4">8</text>
<text x="101" y="156">9</text>
<text x="80.2" y="158.5">10</text>
</g>
<g font-size="1.4" fill="#006464">
<text x="186.4" y="29.9">SCL</text>
<text x="186.4" y="32.5">SDA</text>
<text x="186.4" y="35">*LDAC</text>
<text x="197.1" y="35">VOUTB</text>
<text x="197.3" y="32.5">VOUTA</text>
<text x="186.4" y="40.1">VDD</text>
<text x="186.4" y="37.6">RDY/*BSY</text>
<text x="197.1" y="37.6">VOUTC</text>
<text x="197.1" y="40.1">VOUTD</text>
<text x="186.4" y="42.6">VSS</text>
<text x="222" y="80.7">EN</text>
<text x="236.1" y="83.3">VCCB</text>
<text x="236.3" y="80.7">VCCA</text>
<text x="222" y="85.8">SCLA</text>
<text x="222" y="96">SDAA</text>
<text x="222" y="90.9">SCLB</text>
<text x="222" y="101.1">SDAB</text>
<text x="236.9" y="102.3">GND</text>
<text x="83.6" y="146.8">SCL</text>
<text x="83.6" y="149.3">SDA</text>
<text x="94.4" y="149.3">VOUTA</text>
<text x="83.6" y="151.9">*LDAC</text>
<text x="83.6" y="154.4">RDY/*BSY</text>
<text x="94.3" y="151.9">VOUTB</text>
<text x="94.3" y="154.4">VOUTC</text>
<text x="83.6" y="156.9">VDD</text>
<text x="83.6" y="159.5">VSS</text>
<text x="94.3" y="156.9">VOUTD</text>
</g>
</svg>
